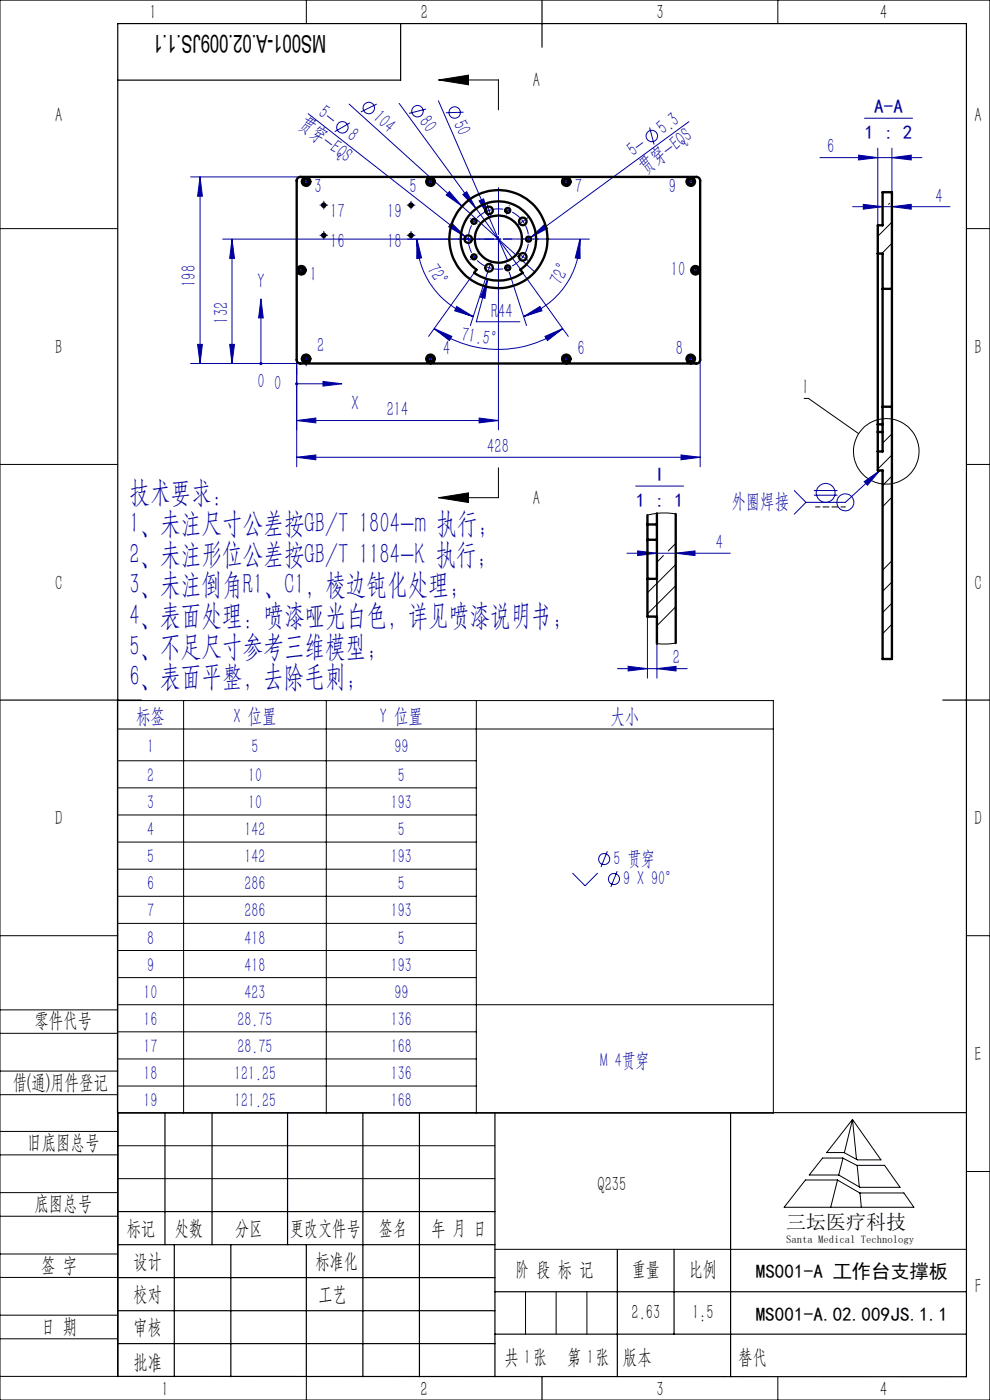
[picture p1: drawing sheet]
<svg xmlns="http://www.w3.org/2000/svg" width="210mm" height="297mm" viewBox="0 0 210 297" stroke-linecap="round" stroke-linejoin="round" font-family="sans-serif">
<g fill="none" stroke="#0000a0" stroke-width=".21">
<path d="M40.4 37.5h23.3M42.4 37.5l.5 4.1h-1zM42.4 37.5v39.6M64.4 38.5h1M64.9 38v1M65.4 24.1l33.3 26.1M74 22.1l39.5 35.6M74.2 26.1l-3.2 1.8M79.9 22.1l-3.3 1.6M84.7 21.9l25.8 35.3M90.4 23.1l-3.7 1M90.8 38.5h1"/>
<path d="M91.3 38v1M93 21.4l10.8 24.7M98.3 23.8l-3.7 .1M119.6 38.5h1M120.1 38v1M137.8 27.1l.9 3.6M146 38.5h1M146.1 25.8l-33.6 24.6M146.5 38v1M173.9 33.4h21.6M182.1 32.9l4.1 .5-4.1 .5zM183.4 25.1h10.2"/>
<path d="M186.2 31.4v16.4M189.2 33.4l4.1-.5v1zM189.2 31.4v9.4M47.2 50.7h59M49.2 50.7l.5 4.1h-1zM49.2 50.7v26.4M63.4 57.3h1M63.9 56.8v1M68.2 49.9h1M68.2 43.5h1M68.7 43v1M68.7 49.4v1"/>
<path d="M86.7 49.9h1M86.7 43.5h1M87.2 43v1M87.2 49.4v1M88.4 50.7l1 4-1 .2zM88.4 50.7a17.3 17.3 0 0 0 12 16.5M95.3 40.6l2.7 3.1-3.3-2.3zM95.8 47.3l2.9 2.9-3.5-2.1zM98.2 41.3l.8-.6 2 3.6zM98.7 50.2l1.2 1M100.6 57.9l-9.7 13.5M101.6 42.6l1-.4 1.2 3.9z"/>
<path d="M103.3 58.1l-3.5 11M103.4 59.2l-.5 4.1-1-.3zM103.4 59.2l-2.4 9.1h9.3M103.6 44.2l.2 .5M103.8 44.7l-.5 .1M103.8 46.1l3.9 9.2M103.8 44.7l.1 .4M104.2 44.5l-.4 .2M105.7 50.2v41M108 57.8l3.7 11.3M110.9 57.9l9.6 13.5M112.5 50.4l3-2.8 .6 .8z"/>
<path d="M112.5 50.4l-.8 .6M116.6 50.7h8.4M123 50.7v4.2l-1-.2zM123 50.7a17.3 17.3 0 0 1-11.9 16.5M147 57.3h1M147.5 56.8v1M180.9 43.8h20.6M183.1 43.4l4.1 .4-4.1 .6zM189.2 43.8l4.1-.4v1zM40.4 77.1h23.3M41.9 73.1h1l-.5 4zM48.7 73.1h1l-.5 4z"/>
<path d="M55.4 67.4v9.7M55.4 63.4l.4 4h-.9zM62.9 76.3v22.7M64.4 76.1h1M64.9 75.6v1M90.8 76.1h1M91.3 75.6v1M92.1 69.7l3.7 1.7-.5 .8zM92.1 69.7a23.3 23.3 0 0 0 27.3 0M96.9 65l3.5 2.2-4-1.3zM111.1 67.2l3.4-2.2 .5 .9zM115.6 71.4l3.8-1.7-3.3 2.5z"/>
<path d="M119.6 76.1h1M120.1 75.6v1M146 76.1h1M146.5 75.6v1M148.5 76.3v22.7M62.9 97l4.1-.5v1zM62.9 97h85.6M62.9 81.4h5.6M62.9 89.2l4.1-.5v1zM62.9 89.2h42.8M68.5 80.9l4.1 .5-4.1 .5zM101.6 88.7l4.1 .5-4.1 .5z"/>
<path d="M144.5 96.5l4 .5-4 .5zM186.7 99.8l-7.4 6.8h-8.3M133 117.4h21.9M134.8 103.1h10.2M135.3 116.9l4 .5-4 .5zM143.3 117.4l4.1-.5v1zM168.5 104.1l2.5 2.5M171 106.6l-2.5 2.5M172.6 104.1h5.1M172.6 105.1h5.1M183.3 102.2l3.4-2.4-2.7 3.1zM137.3 130.8v13.1"/>
<path d="M139.3 136.6v7.3M131 141.8h14.8M133.2 141.4l4.1 .4-4.1 .5zM139.3 141.8l4.1-.4v.9zM121.4 185.2l2.7 2.7 2.7-2.7M128.8 180.6l-1.3 3.3M130.9 184.8l-1.3 3.4"/>
<circle cx="72.6" cy="27" r="1.21"/>
<circle cx="78.2" cy="22.9" r="1.21"/>
<circle cx="88.6" cy="23.6" r="1.22"/>
<circle cx="96.4" cy="23.9" r="1.21"/>
<circle cx="138.3" cy="28.9" r="1.21"/>
<circle cx="175.1" cy="104.6" r="1.99"/>
<circle cx="179.3" cy="106.6" r="1.8"/>
<circle cx="128.1" cy="182.2" r="1.18"/>
<circle cx="130.2" cy="186.5" r="1.18"/>
</g>
<g fill="none" stroke="#000" stroke-width=".21">
<path d="M0 0h210v297h-210zM65 0v5M93 17l6.4-1.1v2.1zM93 17h12.7v6.3M165 0v5M0 48.5h25M68.3 50a.39 .39 0 0 1 .3-.5 .39 .39 0 0 1 .5 .5 .39 .39 0 0 1-.5 .3M68.3 43.6a.4 .4 0 0 1 .4-.5 .4 .4 0 0 1 .4 .5 .4 .4 0 0 1-.5 .3M86.8 43.6a.4 .4 0 0 1 .3-.5 .4 .4 0 0 1 .5 .5 .4 .4 0 0 1-.5 .3M86.8 50a.39 .39 0 0 1 .3-.5 .39 .39 0 0 1 .4 .5 .39 .39 0 0 1-.4 .3M205 48.5h5M0 98.5h25"/>
<path d="M105.7 99.2v6.4h-12.7M170.6 84.5h.9l10.6 7.5M205 98.5h5M93 105.6l6.4-1v2zM24.9 148.6h139.1v87.5h-139.1zM24.9 154.7h139.1M38.9 148.6v87.5M69.2 148.6v87.5M101 148.6v87.5M24.9 161.4h76.1M24.9 167.1h76.1M24.9 172.9h76.1"/>
<path d="M24.9 178.6h76.1M0 198.5h25M24.9 184.4h76.1M24.9 190.1h76.1M24.9 195.9h76.1M205 198.5h5M0 214.2h25M0 219.2h25M24.9 201.6h76.1M24.9 207.4h76.1M24.9 213.1h139.1M24.9 218.9h76.1"/>
<path d="M0 232.2h25M0 227.2h25M24.9 224.6h76.1M24.9 230.4h76.1M25 236v56h-25M180.8 237.5l6.1 8.6h-5l-2.9-1.6h-3.6zM180.8 237.5l-1.7 7M180.8 237.5l.9 8.5M0 245h25M0 240h25M0 258h25M0 253h25"/>
<path d="M25 243.1h80M25 250h80M170.9 250.3h6.7l4.8 2.8h9.3l2.2 3h-27.6zM174.5 245.7h4.3l3 1.5h5.8l3.3 4.7h-8.5l-4.5-2.6h-6.2zM177.7 250.3l-1.5 5.8M178.8 245.7l-.9 3.6M181.8 247.2l.5 4.6M182.4 253.1l.3 3M205 248.5h5M0 271h25M0 266h25M0 279h25"/>
<path d="M105 265h100M111.5 274v9M118 274v9M124.5 274v9M0 284h25M65 292.1v4.9M153.7 292h.1M165 292v5"/>
<circle cx="188" cy="95.8" r="7"/>
</g>
<g fill="none" stroke="#0000a0" stroke-width=".21" stroke-dasharray="30.5 1.3 1.3 1.3" stroke-linecap="butt">
<path d="M99.3 50.7l.1 .5M99.3 50.7l.1-.5M99.4 51.7l.6 1.9M100 47.8l-.6 1.9M100.6 46.9l-.3 .5M100.6 46.9l.3-.3M100.6 54.5l.3 .4M100.6 54.5l-.3-.4M101.2 55.2l1.6 1.2M102.8 45l-1.6 1.2M103.8 56.8l.4 .1M103.8 56.8l-.5-.2"/>
<path d="M104.7 57h2M106.7 44.4h-2M107.7 44.6l-.5-.1M107.7 44.6l.5 .2M107.7 56.8l.5-.2M107.7 56.8l-.5 .1M108.6 56.4l1.7-1.2M110.3 46.2l-1.7-1.2M110.9 46.9l-.3-.3M110.9 46.9l.3 .5M110.9 54.5l.3-.4M110.9 54.5l-.3 .4"/>
<path d="M111.4 53.6l.7-1.9M112.1 49.7l-.7-1.9M112.1 50.7v-.5M112.1 50.7v.5"/>
</g>
<g fill="none" stroke="#000" stroke-width=".25">
<path d="M85 5v12h-60M115 0v10M0 148.5h30M200 148.5h10M25 236h180M35 236v28.1M45 236v28.1M61 236v28.1M77 236v56.1M89 236v56.1M105 236v56.1M155 236v56.1"/>
<path d="M25 257h80M25 264.1h80M25 271h80M25 278.1h80M37 264.1v28M49 264.1v28M65 264.1v28M105 274h100M131 265v27.1M143 265v18M25 292l180 .1v-287.1h-180v287.1M25 285h80"/>
<path d="M105 283h100M115 292v5"/>
</g>
<path d="M139.3 122.8v8" fill="none" stroke="#000" stroke-width=".35"/>
<path d="M104.7 50.7h-9.9M105.7 49.7v-9.9M105.7 51.7v9.9M106.7 50.7h9.9" fill="none" stroke="#0000a0" stroke-width=".21" stroke-dasharray="30.5 1.3 1.3 1.3" stroke-dashoffset="27.4"/>
<g fill="none" stroke="#0000a0" stroke-width=".21" stroke-dasharray="30.5 1.3 1.3 1.3">
<path d="M64.4 38.5h-.5M64.9 38v-.5M64.9 39v.5M65.4 38.5h.5M90.8 38.5h-.5M91.3 38v-.5M91.3 39v.5M91.8 38.5h.5M119.6 38.5h-.5M120.1 38v-.5M120.1 39v.5M120.6 38.5h.5"/>
<path d="M146 38.5h-.5M146.5 38v-.5M146.5 39v.5M147 38.5h.5M63.4 57.3h-.5M63.9 56.8v-.5M63.9 57.8v.5M64.4 57.3h.5M68.2 49.9h-.3M68.2 43.5h-.3M68.7 49.4v-.3M68.7 50.4v.3"/>
<path d="M68.7 43v-.3M68.7 44v.3M69.2 49.9h.3M69.2 43.5h.3M86.7 43.5h-.3M86.7 49.9h-.3M87.2 43v-.3M87.2 44v.3M87.2 49.4v-.3M87.2 50.4v.3M87.7 43.5h.3M87.7 49.9h.3"/>
<path d="M98.3 50.7h-.3M99.3 50.7h-.5M99.3 50.7h.5M99.8 46.4l-.1-.1M99.8 55.1h-.1M100.3 50.7h.3M100.6 46.9l-.4-.2M100.6 46.9l.4 .3M100.6 54.5l-.4 .3M100.6 54.5l.4-.3M101.4 47.5v.1M101.4 53.9h.1"/>
<path d="M103.5 43.7l-.1-.3M103.5 57.7l-.1 .3M103.8 56.8l-.2 .5M103.8 56.8l.1-.5M104.1 45.6l.1 .3M104.1 55.8l.1-.2M105.7 50.7v-.5M105.7 50.7h-.5M105.7 50.7v.5M105.7 50.7h.5M107.4 45.6h.1M107.4 55.8h.1"/>
<path d="M107.7 44.6l.2-.5M107.7 44.6l-.1 .5M107.7 56.8l.2 .5M107.7 56.8l-.1-.5M108 43.7v-.1M108 57.7v.1M110.1 47.5l-.2 .2M110.1 53.9l-.2-.2M110.9 46.9l.4-.2M110.9 46.9l-.4 .3M110.9 54.5l.4 .3M110.9 54.5l-.4-.3"/>
<path d="M111.1 50.7h.1M111.7 46.4l.3-.2M111.7 55.1l.3 .1M112.1 50.7h.5M112.1 50.7h-.5M113.1 50.7h.1M147 57.3h-.5M147.5 56.8v-.5M147.5 57.8v.5M148 57.3h.5M64.4 76.1h-.5M64.9 75.6v-.5"/>
<path d="M64.9 76.6v1M65.4 76.1h.5M90.8 76.1h-.5M91.3 75.6v-.5M91.3 76.6v.5M91.8 76.1h.5M119.6 76.1h-.5M120.1 75.6v-.5M120.1 76.6v.5M120.6 76.1h.5M146 76.1h-.5M146.5 75.6v-.5"/>
<path d="M146.5 76.6v.5M147 76.1h.5"/>
</g>
<path d="M104.7 50.7h-7.5M105.7 49.7v-7.5M105.7 51.7v7.5M106.7 50.7h7.5" fill="none" stroke="#0000a0" stroke-width=".21" stroke-dasharray="30.5 1.3 1.3 1.3" stroke-dashoffset="28.6"/>
<path d="M179.3 107.5h-6.3" fill="none" stroke="#000" stroke-width=".21" stroke-dasharray="1.3 .6" stroke-dashoffset=".3"/>
<path d="M93 17l6.4-1.1v2.1zM93 105.6l6.4-1v2z" fill="#000"/>
<g fill="#0000a0">
<path d="M101.6 42.6l1-.4 1.2 3.9z"/>
<path d="M98.2 41.3l.8-.6 2 3.6z"/>
<path d="M95.3 40.6l2.7 3.1-3.3-2.3z"/>
<path d="M95.8 47.3l2.9 2.9-3.5-2.1z"/>
<path d="M112.5 50.4l3-2.8 .6 .8z"/>
<path d="M183.3 102.2l3.4-2.4-2.7 3.1z"/>
<path d="M101.6 88.7l4.1 .5-4.1 .5zM62.9 89.2l4.1-.5v1zM189.2 33.4l4.1-.5v1zM182.1 32.9l4.1 .5-4.1 .5z"/>
<path d="M62.9 97l4.1-.5v1zM144.5 96.5l4 .5-4 .5zM103.4 59.2l-1.5 3.8 1 .3zM183.1 43.4l4.1 .4-4.1 .6zM189.2 43.8l4.1-.4v1zM135.3 116.9l4 .5-4 .5zM143.3 117.4l4.1-.5v1zM133.2 141.4l4.1 .4-4.1 .5zM139.3 141.8l4.1-.4v.9z"/>
<path d="M111.1 67.2l3.4-2.2 .5 .9zM123 50.7v4.2l-1-.2z"/>
<path d="M42.4 37.5l.5 4.1h-1zM41.9 73.1h1l-.5 4zM49.2 50.7l.5 4.1h-1zM48.7 73.1h1l-.5 4z"/>
<path d="M88.4 50.7l1 4-1 .2zM96.9 65l3.5 2.2-4-1.3z"/>
<path d="M92.1 69.7l3.7 1.7-.5 .8zM115.6 71.4l3.8-1.7-3.3 2.5z"/>
<path d="M68.5 80.9l4.1 .5-4.1 .5zM55.4 63.4l.4 4h-.9zM62.7 81.2l-.1 .3a.34 .34 0 0 0 .3 .3 .34 .34 0 0 0 .4-.4h-.4h.4a.32 .32 0 0 0-.3-.3 .32 .32 0 0 0-.3 .1zM55.1 76.9a.33 .33 0 0 0 .1 .5 .33 .33 0 0 0 .5-.3h-.3h.3a.31 .31 0 0 0-.2-.3 .31 .31 0 0 0-.4 .1z"/>
</g>
<g fill="none" stroke="#000" stroke-width=".5">
<path d="M63.1 37.8l.5-.3h84.1a.78 .78 0 0 1 .8 .8v38a.73 .73 0 0 1-.8 .8h-84a.73 .73 0 0 1-.8-.8v-38.1zM100.2 44.9a8 8 0 0 1 11.7 .7 8 8 0 0 1-1.5 11.6l.5 .7a9 9 0 0 1-10.3 0l.5-.7a8 8 0 0 1-.9-12.3zM186.2 53.8v36.2M186.2 53.8v-6h1v-7h2v20.5M186.2 53.8h1v7.5M187.2 61.3v25M187.2 61.3h2M189.2 61.3v25M186.2 91.6v4.2M186.2 90v1.6M186.2 91.6h1M186.2 90h1"/>
<path d="M187.2 86.3v9.5h-1M187.2 86.3h2M189.2 86.3v53.5h-2v-40h-1v-4M137.3 114.5v8.3M137.3 109.3v2M137.3 111.3v3.2M137.3 114.5h2M137.3 111.3h2M139.3 108.9v13.9h-2M143.3 109v27.4M137.3 122.8v8h2v5.8"/>
<circle cx="64.9" cy="38.5" r=".9"/>
<circle cx="64.9" cy="38.5" r=".51"/>
<circle cx="91.3" cy="38.5" r=".9"/>
<circle cx="91.3" cy="38.5" r=".5"/>
<circle cx="120.1" cy="38.5" r=".5"/>
<circle cx="120.1" cy="38.5" r=".91"/>
<circle cx="146.5" cy="38.5" r=".9"/>
<circle cx="146.5" cy="38.5" r=".51"/>
<circle cx="63.9" cy="57.3" r=".49"/>
<circle cx="63.9" cy="57.3" r=".91"/>
<circle cx="68.7" cy="43.5" r=".34"/>
<circle cx="68.7" cy="49.9" r=".33"/>
<circle cx="87.2" cy="43.5" r=".33"/>
<circle cx="87.2" cy="49.9" r=".33"/>
<circle cx="99.3" cy="50.7" r=".8"/>
<circle cx="100.5" cy="47" r=".52"/>
<circle cx="100.5" cy="54.5" r=".53"/>
<circle cx="103.7" cy="56.8" r=".8"/>
<circle cx="103.7" cy="44.6" r=".8"/>
<circle cx="105.7" cy="50.7" r="5"/>
<circle cx="105.7" cy="50.7" r="10.4"/>
<circle cx="107.7" cy="44.7" r=".53"/>
<circle cx="107.7" cy="56.8" r=".53"/>
<circle cx="110.9" cy="47" r=".8"/>
<circle cx="110.9" cy="54.5" r=".8"/>
<circle cx="112.1" cy="50.7" r=".54"/>
<circle cx="147.5" cy="57.3" r=".89"/>
<circle cx="147.5" cy="57.3" r=".49"/>
<circle cx="64.9" cy="76.1" r=".9"/>
<circle cx="64.9" cy="76.1" r=".5"/>
<circle cx="91.3" cy="76.1" r=".9"/>
<circle cx="91.3" cy="76.1" r=".49"/>
<circle cx="120.1" cy="76.1" r=".49"/>
<circle cx="120.1" cy="76.1" r=".91"/>
<circle cx="146.5" cy="76.1" r=".9"/>
<circle cx="146.5" cy="76.1" r=".5"/>
</g>
<g fill="none" stroke="#000" stroke-width=".21">
<path d="M188.7 43.1l-.2 .3M189.2 47.1l-3 3M189.2 51.6l-2.2 2.2M189.2 92l-2 2M189.2 96.5l-2.9 2.9M140.7 117.9l-1.4 1.4M143.3 109l-3.2-.2-2.8 .5M143.3 115.3l-1.6 1.6M143.3 119.8l-6 6M189.2 119l-2 2M189.2 101l-2 2M189.2 105.5l-2 2"/>
<path d="M143.3 136.4l-1.7 .2h-2.3M143.3 124.2l-6 6M143.3 128.7l-4 4M189.2 123.5l-2 1.9M189.2 127.9l-2 2.1M189.2 132.4l-2 2"/>
</g>
<g font-size="6.3" fill="#0000a0">
<text x="27.4" y="106.6">技术要求：</text>
<text x="27.4" y="113.1">1、未注尺寸公差按GB/T 1804-m 执行；</text>
<text x="27.4" y="119.6">2、未注形位公差按GB/T 1184-K 执行；</text>
<text x="27.4" y="126.1">3、未注倒角R1、C1，棱边钝化处理；</text>
<text x="27.4" y="132.6">4、表面处理：喷漆哑光白色，详见喷漆说明书；</text>
<text x="27.4" y="139.1">5、不足尺寸参考三维模型；</text>
<text x="27.4" y="145.6">6、表面平整，去除毛刺;</text>
</g>
<text font-size="5.2" x="69.2" y="7.3" transform="rotate(-180 69.2 7.3)">MS001-A.02.009JS.1.1</text>
<g font-size="4.4" fill="#010000">
<text x="31.7" y="4.1">1</text>
<text x="89.2" y="4.1">2</text>
<text x="139.2" y="4.1">3</text>
<text x="186.7" y="4.1">4</text>
<text x="156.6" y="289.5">替代</text>
</g>
<g font-size="4.4">
<text x="113" y="18.4">A</text>
<text x="11.7" y="25.9">A</text>
<text x="206.7" y="25.9">A</text>
<text x="11.7" y="75.1">B</text>
<text x="206.7" y="75.1">B</text>
<text x="170.6" y="83.7">I</text>
<text x="113" y="107">A</text>
<text x="11.7" y="125.1">C</text>
<text x="206.7" y="125.1">C</text>
<text x="11.7" y="175.1">D</text>
<text x="206.7" y="175.1">D</text>
<text x="7.3" y="217.9">零件代号</text>
<text x="206.7" y="225.1">E</text>
<text x="2.7" y="231">借(通)用件登记</text>
<text x="5.8" y="243.7">旧底图总号</text>
<text x="7.3" y="256.8">底图总号</text>
<text x="126.7" y="252.6">Q235</text>
<text x="26.9" y="261.9">标记</text>
<text x="37.1" y="261.9">处数</text>
<text x="49.9" y="261.9">分区</text>
<text x="61.5" y="261.9">更改文件号</text>
<text x="80.4" y="261.9">签名</text>
<text x="91.5" y="261.9">年 月 日</text>
<text x="8.7" y="269.8">签 字</text>
<text x="28.3" y="268.9">设计</text>
<text x="66.9" y="268.9">标准化</text>
<text x="109.3" y="270.8">阶 段 标 记</text>
<text x="134" y="270.8">重量</text>
<text x="146.1" y="270.8">比例</text>
<text x="206.8" y="274.4">F</text>
<text x="28.3" y="276">校对</text>
<text x="67.6" y="276">工艺</text>
<text x="134" y="279.8">2.63</text>
<text x="146.8" y="279.8">1:5</text>
<text x="8.7" y="282.9">日 期</text>
<text x="28.3" y="283">审核</text>
<text x="28.3" y="290.4">批准</text>
<text x="107" y="289.5">共 张</text>
<text x="111.1" y="289.5">1</text>
<text x="120.3" y="289.5">第 张</text>
<text x="124.5" y="289.5">1</text>
<text x="132.1" y="289.5">版本</text>
<text x="34.2" y="296.1">1</text>
<text x="89.2" y="296.2">2</text>
<text x="139.2" y="296.2">3</text>
<text x="186.7" y="296.2">4</text>
</g>
<g font-size="4.4" fill="#0000a0">
<text x="63.3" y="26.8" transform="rotate(38 63.3 26.8)">贯穿-EQS</text>
<text x="67.3" y="24.4" transform="rotate(38 67.3 24.4)">5-</text>
<text x="73.4" y="29.3" transform="rotate(38 73.4 29.3)">8</text>
<text x="78.8" y="25.2" transform="rotate(42 78.8 25.2)">104</text>
<text x="88.7" y="26" transform="rotate(54 88.7 26)">80</text>
<text x="96.1" y="26.2" transform="rotate(67 96.1 26.2)">50</text>
<text x="140.7" y="28.7" transform="rotate(-36 140.7 28.7)">5.3</text>
<text x="134.4" y="33.3" transform="rotate(-36 134.4 33.3)">5-</text>
<text x="175.5" y="32.5">6</text>
<text x="66.7" y="40.9">3</text>
<text x="86.9" y="40.9">5</text>
<text x="121.9" y="40.9">7</text>
<text x="136.8" y="36.9" transform="rotate(-36 136.8 36.9)">贯穿-EQS</text>
<text x="141.9" y="40.9">9</text>
<text x="70.1" y="46.3">17</text>
<text x="82.1" y="46.3">19</text>
<text x="198.5" y="43">4</text>
<text x="70.1" y="52.7">16</text>
<text x="82.1" y="52.7">18</text>
<text x="65.7" y="59.7">1</text>
<text x="90.4" y="57.3" transform="rotate(56 90.4 57.3)">72°</text>
<text x="142.3" y="58.5">10</text>
<text x="41.6" y="60.9" transform="rotate(-90 41.6 60.9)">198</text>
<text x="54.6" y="61.2">Y</text>
<text x="119.1" y="60.7" transform="rotate(-64 119.1 60.7)">72°</text>
<text x="48.4" y="68.7" transform="rotate(-90 48.4 68.7)">132</text>
<text x="104.2" y="67.4">R44</text>
<text x="67.3" y="74.6">2</text>
<text x="94" y="75.4">4</text>
<text x="97.7" y="72.2" transform="rotate(9 97.7 72.2)">71.5°</text>
<text x="122.5" y="75.4">6</text>
<text x="143.4" y="75.4">8</text>
<text x="54.6" y="82.4">0</text>
<text x="58.2" y="82.7">0</text>
<text x="74.6" y="87">X</text>
<text x="82" y="88.3">214</text>
<text x="103.4" y="96.1">428</text>
<text x="155.2" y="107.8">外圈焊接</text>
<text x="151.9" y="116.5">4</text>
<text x="142.7" y="141">2</text>
<text x="28.9" y="153.3">标签</text>
<text x="49.5" y="153.3">X 位置</text>
<text x="80.6" y="153.3">Y 位置</text>
<text x="129.5" y="153.3">大小</text>
</g>
<g font-size="4.2" fill="#0000a0">
<text x="31.2" y="159.7">1</text>
<text x="53.4" y="159.7">5</text>
<text x="83.7" y="159.7">99</text>
<text x="31.2" y="165.9">2</text>
<text x="52.6" y="165.9">10</text>
<text x="84.4" y="165.9">5</text>
<text x="31.2" y="171.6">3</text>
<text x="52.6" y="171.6">10</text>
<text x="82.9" y="171.6">193</text>
<text x="31.2" y="177.4">4</text>
<text x="51.9" y="177.4">142</text>
<text x="84.4" y="177.4">5</text>
<text x="31.2" y="183.1">5</text>
<text x="51.9" y="183.1">142</text>
<text x="82.9" y="183.1">193</text>
<text x="130.1" y="183.5">5 贯穿</text>
<text x="31.2" y="188.9">6</text>
<text x="51.9" y="188.9">286</text>
<text x="84.4" y="188.9">5</text>
<text x="132.2" y="187.7">9 X 90°</text>
<text x="31.2" y="194.6">7</text>
<text x="51.9" y="194.6">286</text>
<text x="82.9" y="194.6">193</text>
<text x="31.2" y="200.4">8</text>
<text x="51.9" y="200.4">418</text>
<text x="84.4" y="200.4">5</text>
<text x="31.2" y="206.1">9</text>
<text x="51.9" y="206.1">418</text>
<text x="82.9" y="206.1">193</text>
<text x="30.5" y="211.9">10</text>
<text x="51.9" y="211.9">423</text>
<text x="83.7" y="211.9">99</text>
<text x="30.5" y="217.6">16</text>
<text x="50.4" y="217.6">28.75</text>
<text x="82.9" y="217.6">136</text>
<text x="30.5" y="223.4">17</text>
<text x="50.4" y="223.4">28.75</text>
<text x="82.9" y="223.4">168</text>
<text x="127.3" y="226.3">M 4贯穿</text>
<text x="30.5" y="229.1">18</text>
<text x="49.7" y="229.1">121.25</text>
<text x="82.9" y="229.1">136</text>
<text x="30.5" y="234.9">19</text>
<text x="49.7" y="234.9">121.25</text>
<text x="82.9" y="234.9">168</text>
</g>
<text font-size="4.2" x="166.8" y="260.7">三坛医疗科技</text>
<g font-size="4.1" fill="#0000a0">
<text x="185.4" y="23.9">A-A</text>
<text x="183.4" y="29.5">1 : 2</text>
<text x="138.9" y="101.9">I</text>
<text x="134.8" y="107.6">1 : 1</text>
</g>
<g font-size="4.1">
<text x="160.3" y="271.1">MS001-A 工作台支撑板</text>
<text x="160.3" y="280.2">MS001-A.02.009JS.1.1</text>
</g>
<text font-size="2.3" x="166.8" y="263.6">Santa Medical Technology</text>
</svg>
